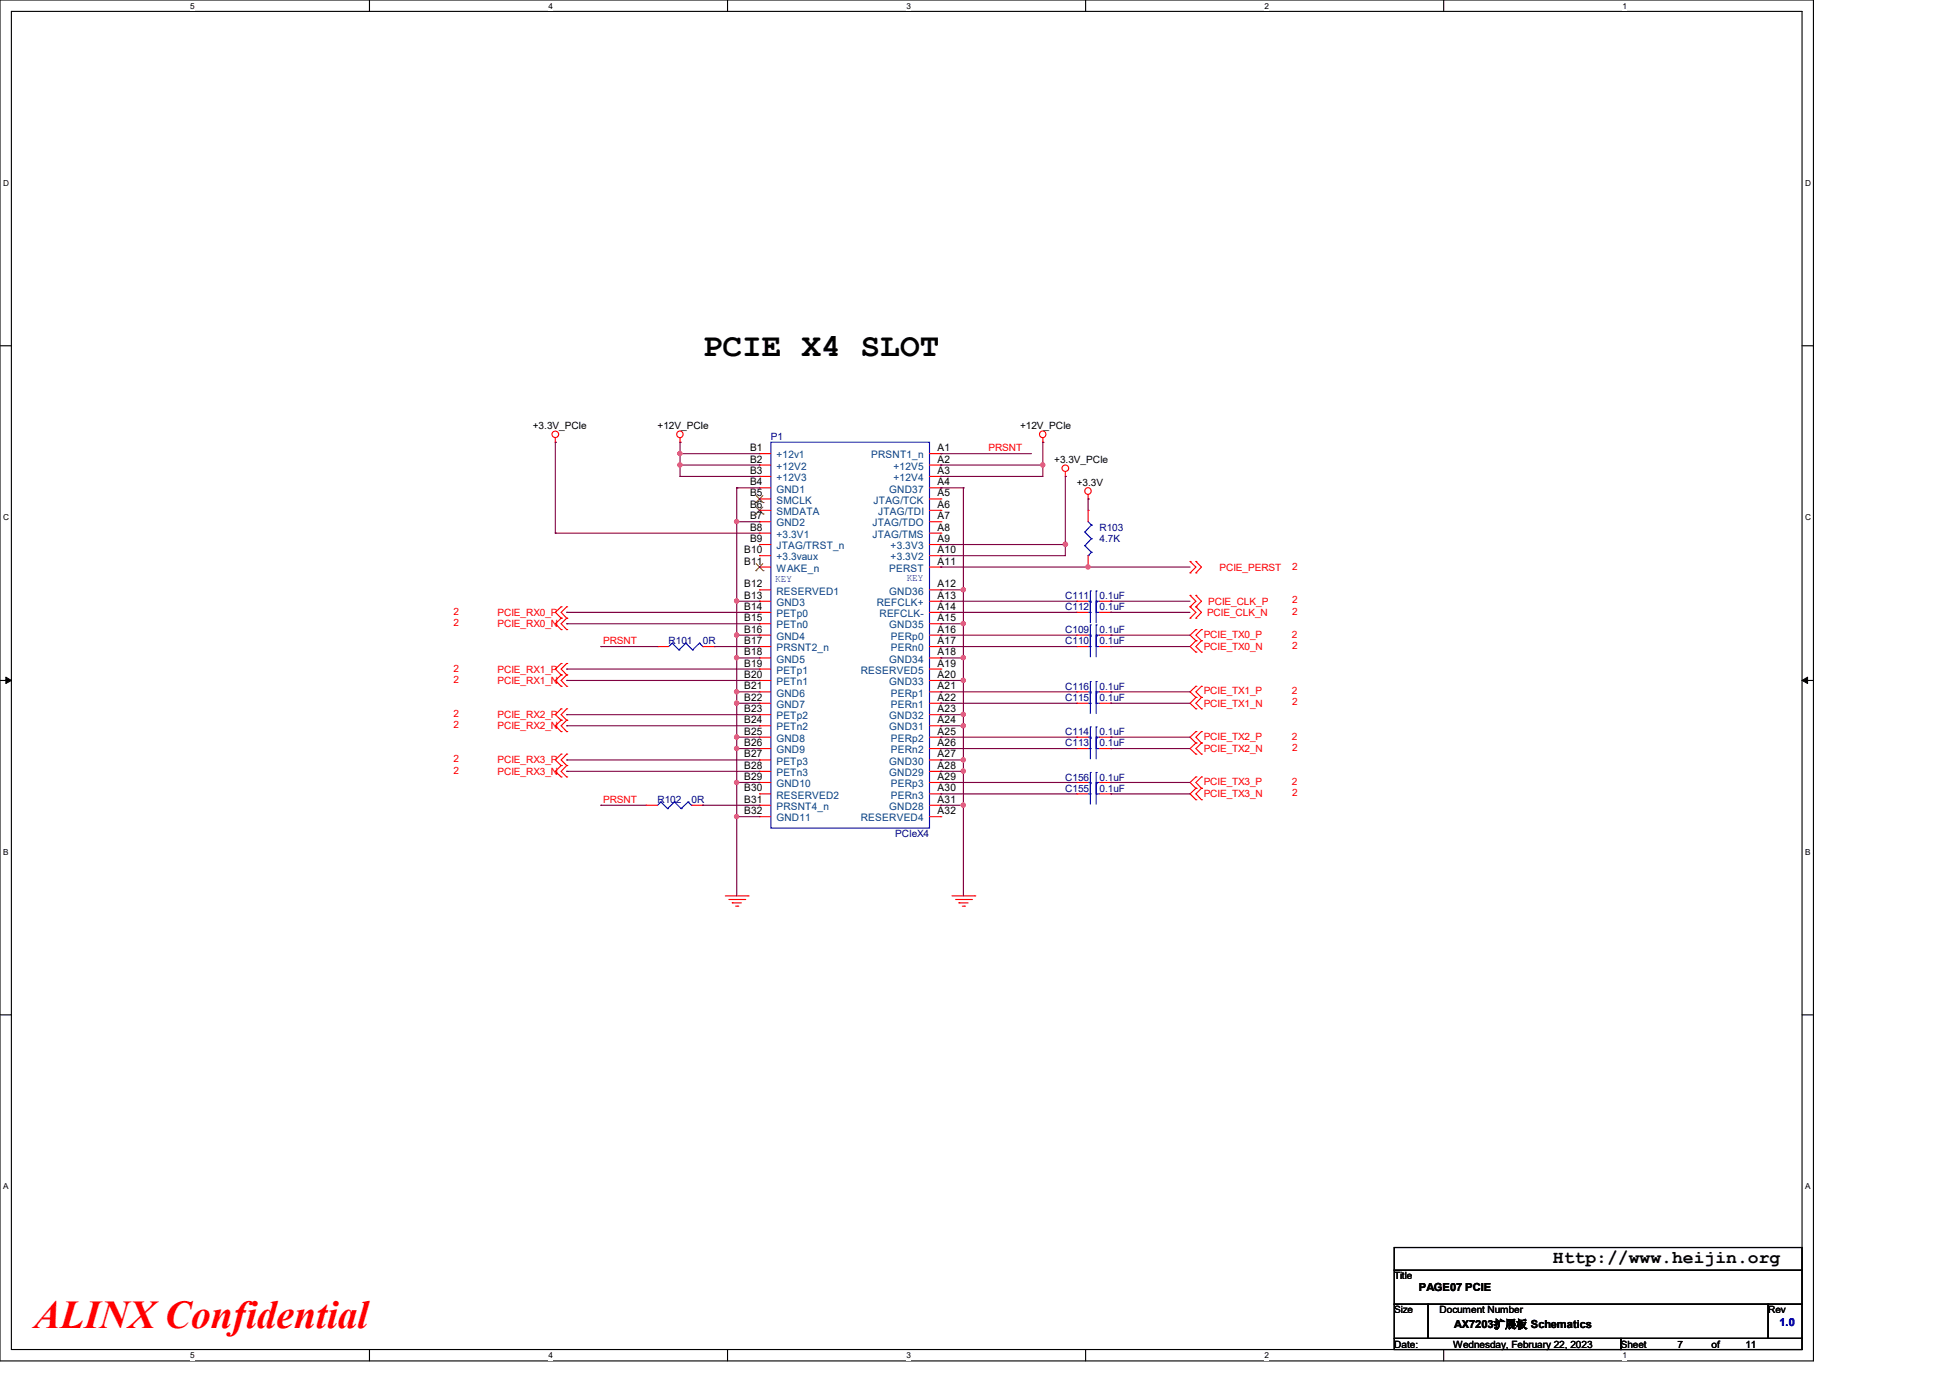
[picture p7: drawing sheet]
<svg xmlns="http://www.w3.org/2000/svg" width="297mm" height="210mm" viewBox="0 0 297 210" stroke-linecap="round" stroke-linejoin="round" font-family="sans-serif">
<path d="M0 0h276.4v207.3h-276.4zM1.7 1.7h272.9v203.8h-272.9z" fill="none" stroke="#000" stroke-width=".17"/>
<g fill="#fff">
<path d="M29 .2h.7v1.4h-.7z"/>
<path d="M29 205.7h.7v1.4h-.7z"/>
</g>
<path d="M56.3 0v1.7M56.3 205.5v1.8" fill="none" stroke="#000" stroke-width=".17"/>
<g fill="#fff">
<path d="M83.6 .2h.6v1.4h-.6z"/>
<path d="M83.6 205.7h.6v1.4h-.6z"/>
</g>
<path d="M110.9 0v1.7M110.9 205.5v1.8" fill="none" stroke="#000" stroke-width=".17"/>
<g fill="#fff">
<path d="M138.1 .2h.7v1.4h-.7z"/>
<path d="M138.1 205.7h.7v1.4h-.7z"/>
</g>
<path d="M165.4 0v1.7M165.4 205.5v1.8" fill="none" stroke="#000" stroke-width=".17"/>
<g fill="#fff">
<path d="M192.7 .2h.7v1.4h-.7z"/>
<path d="M192.7 205.7h.7v1.4h-.7z"/>
</g>
<path d="M220 0v1.7M220 205.5v1.8" fill="none" stroke="#000" stroke-width=".17"/>
<g fill="#fff">
<path d="M247.3 .2h.6v1.4h-.6z"/>
<path d="M247.3 205.7h.6v1.4h-.6z"/>
<path d="M.5 27.2h.9v1.4h-.9z"/>
<path d="M275.1 27.2h.9v1.4h-.9z"/>
<path d="M.5 78.1h.9v1.4h-.9z"/>
<path d="M275.1 78.1h.9v1.4h-.9z"/>
</g>
<path d="M0 52.7h1.7M274.6 52.7h1.8" fill="none" stroke="#000" stroke-width=".17"/>
<g fill="#fff">
<path d="M.5 129.1h.8v1.4h-.8z"/>
<path d="M275.1 129.1h.8v1.4h-.8z"/>
</g>
<path d="M0 103.6h1.7M274.6 103.6h1.8" fill="none" stroke="#000" stroke-width=".17"/>
<path d="M.9 103.1l.8 .5-.8 .5zM274.6 103.6l.9-.5v1z" fill="#000" stroke="#000" stroke-width=".15"/>
<g fill="#fff">
<path d="M.5 180h.8v1.4h-.8z"/>
<path d="M275.1 180h.8v1.4h-.8z"/>
</g>
<path d="M0 154.6h1.7M274.6 154.6h1.8M212.5 190h62.1v3.5h-62.1zM212.5 193.5h62.1v5.1h-62.1zM212.5 198.6h5.1v5.2h-5.1zM217.6 198.6h51.9v5.2h-51.9zM269.5 198.6h5.1v5.2h-5.1zM212.5 203.8h34.5v1.7h-34.5zM247 203.8h27.6v1.7h-27.6z" fill="none" stroke="#000" stroke-width=".17"/>
<g fill="none" stroke="#f00" stroke-width=".17">
<path d="M84.6 67.4h.1M84.6 66.7v.7M103.6 67.4h.1M103.6 66.7v.7M115.7 69.1h.1M115.7 70.8h.1M115.7 72.6h.1M115.7 74.3h.1M115.7 76h.1M115.7 77.7h.1M115.7 79.5h.1M115.7 69.1h1.8"/>
<path d="M115.7 70.8h1.8M115.7 72.6h1.8M115.7 74.3h1.8M115.7 76h1.8M115.7 77.7h1.8M115.7 79.5h1.8M141.6 69.1h1.8M141.6 70.8h1.8M141.6 72.6h1.8M141.6 74.3h1.8M141.6 76h1.8M141.6 77.7h1.8"/>
<path d="M141.6 79.5h1.8M143.4 69.1h.1M143.4 70.8h.1M143.4 72.6h.1M143.4 74.3h.1M143.4 76h.1M143.4 77.7h.1M143.4 79.5h.1M158.9 67.4h.1M158.9 66.7v.7M162.3 72.6h.1M162.3 71.8v.8"/>
<path d="M165.8 76h.1M165.8 77.7h.1M165.8 75.3v.7M165.8 77.7v1.8M85.5 92.4h.1M85.5 94.1h.1M85.5 95.9h.1M85.5 92.4l-.9 .9 .9 .8M85.5 94.1l-.9 .9 .9 .9M86.4 92.4h.1M86.4 94.1h.1M86.4 95.9h.1"/>
<path d="M86.4 92.4l-.9 .9 .9 .8M86.4 94.1l-.9 .9 .9 .9M100.2 98.5h.1M100.2 98.5h1.7M107.1 98.5h1.7M108.8 98.5h.1M115.7 81.2h.1M115.7 82.9h.1M115.7 84.6h.1M115.7 86.4h.1M115.7 89.8h.1M115.7 91.6h.1"/>
<path d="M115.7 93.3h.1M115.7 95h.1M115.7 96.7h.1M115.7 98.5h.1M115.7 96.7h1.8M115.7 98.5h1.8M115.7 81.2h1.8M115.7 82.9h1.8M115.7 84.6h1.8M115.7 86.4h1.8M115.7 89.8h1.8M115.7 91.6h1.8"/>
<path d="M115.7 93.3h1.8M115.7 95h1.8M141.6 96.7h1.8M141.6 98.5h1.8M141.6 81.2h1.8M141.6 82.9h1.8M141.6 84.6h1.8M141.6 86.4h1.8M141.6 89.8h1.8M141.6 91.6h1.8M141.6 93.3h1.8M141.6 95h1.8"/>
<path d="M143.4 81.2h.1M143.4 82.9h.1M143.4 84.6h.1M143.4 86.4h.1M143.4 89.8h.1M143.4 91.6h.1M143.4 93.3h.1M143.4 95h.1M143.4 96.7h.1M143.4 98.5h.1M164.1 96.7h.1M164.1 98.5h.1"/>
<path d="M164.1 91.6h.1M164.1 93.3h.1M164.1 96.7h1.7M164.1 98.5h1.7M164.1 91.6h1.7M164.1 93.3h1.7M165.8 86.4h.1M165.8 84.6v1.8M167.6 96.7h1.7M167.6 98.5h1.7M167.6 91.6h1.7M167.6 93.3h1.7"/>
<path d="M169.3 96.7h.1M169.3 98.5h.1M169.3 91.6h.1M169.3 93.3h.1M181.4 85.5h.1M181.4 87.2h.1M181.4 90.7h.1M181.4 92.4h.1M181.4 94.1h.1M181.4 85.5l.8 .9-.8 .8M181.4 90.7l.8 .9-.8 .8M181.4 92.4l.8 .9-.8 .8"/>
<path d="M182.2 85.5h.1M182.2 87.2h.1M182.2 90.7h.1M182.2 92.4h.1M182.2 94.1h.1M182.2 97.6h.1M182.2 95.9h.1M182.2 99.3h.1M182.2 85.5l.9 .9-.9 .8M182.2 90.7l.9 .9-.9 .8M182.2 92.4l.9 .9-.9 .8M182.2 95.9l-.8 .8 .8 .9"/>
<path d="M182.2 97.6l-.8 .9 .8 .8M183.1 95.9h.1M183.1 97.6h.1M183.1 99.3h.1M183.1 95.9l-.9 .8 .9 .9M183.1 97.6l-.9 .9 .9 .8M85.5 101h.1M85.5 102.8h.1M85.5 104.5h.1M85.5 107.9h.1M85.5 109.7h.1M85.5 111.4h.1"/>
<path d="M85.5 114.9h.1M85.5 116.6h.1M85.5 118.3h.1M85.5 101l-.9 .9 .9 .9M85.5 102.8l-.9 .8 .9 .9M85.5 107.9l-.9 .9 .9 .9M85.5 109.7l-.9 .8 .9 .9M85.5 114.9l-.9 .8 .9 .9M85.5 116.6l-.9 .9 .9 .8M86.4 101h.1M86.4 102.8h.1M86.4 104.5h.1"/>
<path d="M86.4 107.9h.1M86.4 109.7h.1M86.4 111.4h.1M86.4 114.9h.1M86.4 116.6h.1M86.4 118.3h.1M86.4 101l-.9 .9 .9 .9M86.4 102.8l-.9 .8 .9 .9M86.4 107.9l-.9 .9 .9 .9M86.4 109.7l-.9 .8 .9 .9M86.4 114.9l-.9 .8 .9 .9M86.4 116.6l-.9 .9 .9 .8"/>
<path d="M115.7 100.2h.1M115.7 101.9h.1M115.7 103.6h.1M115.7 105.4h.1M115.7 107.1h.1M115.7 108.8h.1M115.7 110.5h.1M115.7 112.3h.1M115.7 114h.1M115.7 115.7h.1M115.7 117.5h.1M115.7 119.2h.1"/>
<path d="M115.7 105.4h1.8M115.7 119.2h1.8M115.7 100.2h1.8M115.7 101.9h1.8M115.7 103.6h1.8M115.7 107.1h1.8M115.7 108.8h1.8M115.7 110.5h1.8M115.7 112.3h1.8M115.7 114h1.8M115.7 115.7h1.8M115.7 117.5h1.8"/>
<path d="M141.6 105.4h1.8M141.6 119.2h1.8M141.6 100.2h1.8M141.6 101.9h1.8M141.6 103.6h1.8M141.6 107.1h1.8M141.6 108.8h1.8M141.6 110.5h1.8M141.6 112.3h1.8M141.6 114h1.8M141.6 115.7h1.8M141.6 117.5h1.8"/>
<path d="M143.4 100.2h.1M143.4 101.9h.1M143.4 103.6h.1M143.4 105.4h.1M143.4 107.1h.1M143.4 108.8h.1M143.4 110.5h.1M143.4 112.3h.1M143.4 114h.1M143.4 115.7h.1M143.4 117.5h.1M143.4 119.2h.1"/>
<path d="M164.1 105.4h.1M164.1 119.2h.1M164.1 114h.1M164.1 112.3h.1M164.1 107.1h.1M164.1 105.4h1.7M164.1 119.2h1.7M164.1 107.1h1.7M164.1 112.3h1.7M164.1 114h1.7M167.6 105.4h1.7M167.6 119.2h1.7"/>
<path d="M167.6 107.1h1.7M167.6 112.3h1.7M167.6 114h1.7M169.3 105.4h.1M169.3 119.2h.1M169.3 114h.1M169.3 112.3h.1M169.3 107.1h.1M182.2 113.2h.1M182.2 111.4h.1M182.2 114.9h.1M182.2 106.2h.1"/>
<path d="M182.2 104.5h.1M182.2 107.9h.1M182.2 118.3h.1M182.2 111.4l-.8 .9 .8 .9M182.2 113.2l-.8 .8 .8 .9M182.2 104.5l-.8 .9 .8 .8M182.2 106.2l-.8 .9 .8 .8M182.2 118.3l-.8 .9 .8 .9M183.1 111.4h.1M183.1 113.2h.1M183.1 114.9h.1M183.1 104.5h.1"/>
<path d="M183.1 106.2h.1M183.1 107.9h.1M183.1 118.3h.1M183.1 111.4l-.9 .9 .9 .9M183.1 113.2l-.9 .8 .9 .9M183.1 104.5l-.9 .9 .9 .8M183.1 106.2l-.9 .9 .9 .8M183.1 118.3l-.9 .9 .9 .9M98.5 122.6h.1M98.5 122.6h1.7M105.4 122.6h1.7M107.1 122.6h.1"/>
<path d="M110.5 136.4h3.5M111.1 137h2.4M111.6 137.5h.1M111.6 137.5h1.4M112.1 138h.3M112.4 138h.1M113.5 137h.1M114 136.4h.1M115.7 120.9h.1M115.7 122.6h.1M115.7 124.4h.1M115.7 120.9h1.8"/>
<path d="M115.7 122.6h1.8M115.7 124.4h1.8M141.6 120.9h1.8M141.6 122.6h1.8M141.6 124.4h1.8M143.4 120.9h.1M143.4 122.6h.1M143.4 124.4h.1M145.1 136.4h3.4M145.6 137h2.4M146.1 137.5h.1M146.1 137.5h1.4"/>
<path d="M146.6 138h.4M147 138h.1M148 137h.1M148.5 136.4h.1M164.1 120.9h.1M164.1 120.9h1.7M167.6 120.9h1.7M169.3 120.9h.1M182.2 120.1h.1M182.2 121.8h.1M182.2 120.1l-.8 .8 .8 .9M183.1 120.1h.1"/>
<path d="M183.1 121.8h.1M183.1 120.1l-.9 .8 .9 .9"/>
<circle cx="84.6" cy="66.1" r=".5"/>
<circle cx="103.6" cy="66.1" r=".5"/>
<circle cx="158.9" cy="66.1" r=".5"/>
<circle cx="162.4" cy="71.3" r=".5"/>
<circle cx="165.8" cy="74.8" r=".5"/>
</g>
<g fill="none" stroke="#00f" stroke-width=".17">
<path d="M117.5 67.4h24.1v58.7h-24.1zM165.8 79.5l.5 .5M166.3 80h.1M166.3 80l-1 1M102.4 98h.1M102.4 98l-.5 .5M102.4 98l1.1 1M103.5 99h.1M104.5 98h.1M104.5 98l-1 1M104.5 98l1 1M105.5 99h.1"/>
<path d="M106.6 98h.1M106.6 98l-1.1 1M106.6 98l.5 .5M107.1 98.5h.1M165.3 81h.1M165.3 83.1h.1M165.3 81l1 1M165.3 83.1l1 1M165.8 84.6h.1M165.8 96.7h.4M165.8 98.5h.4M165.8 91.6h.4"/>
<path d="M165.8 93.3h.4M166.2 96.7h.1M166.2 95.2h.1M166.2 98.5h.1M166.2 96.9h.1M166.2 91.6h.1M166.2 90h.1M166.2 93.3h.1M166.2 91.7h.1M166.2 90v4.8M166.2 95.2v4.8M166.3 82h.1"/>
<path d="M166.3 84.1h.1M166.3 82l-1 1.1M166.3 84.1l-.5 .5M167 95.2h.1M167 96.7h.1M167 96.9h.1M167 98.5h.1M167 90h.1M167 91.6h.1M167 91.7h.1M167 93.3h.1M167 90v4.8"/>
<path d="M167 95.2v4.8M167 96.7h.6M167 98.5h.6M167 91.6h.6M167 93.3h.6M165.8 105.4h.4M165.8 119.2h.4M165.8 114h.4M165.8 112.3h.4M165.8 107.1h.4M166.2 105.4h.1M166.2 103.8h.1"/>
<path d="M166.2 119.3h.1M166.2 119.2h.1M166.2 117.6h.1M166.2 114h.1M166.2 112.4h.1M166.2 112.3h.1M166.2 110.7h.1M166.2 107.1h.1M166.2 105.5h.1M166.2 103.8v4.9M166.2 110.7v4.9M166.2 117.6v4.9"/>
<path d="M167 103.8h.1M167 105.4h.1M167 119.3h.1M167 117.6h.1M167 119.2h.1M167 112.4h.1M167 114h.1M167 110.7h.1M167 112.3h.1M167 105.5h.1M167 107.1h.1M167 105.4h.6"/>
<path d="M167 103.8v4.9M167 110.7v4.9M167 117.6v4.9M167 119.2h.6M167 114h.6M167 112.3h.6M167 107.1h.6M100.7 122.1h.1M100.7 122.1l-.5 .5M100.7 122.1l1 1M101.7 123.1h.1M102.8 122.1h.1"/>
<path d="M102.8 122.1l-1.1 1M102.8 122.1l1 1M103.8 123.1h.1M104.9 122.1h.1M104.9 122.1l-1.1 1M104.9 122.1l.5 .5M105.4 122.6h.1M165.8 120.9h.4M166.2 120.9h.1M167 120.9h.1M167 120.9h.6"/>
</g>
<path d="M115.2 76.5h.1M115.2 78.3h.1M115.2 75.5l1.1 1M115.2 77.2l1.1 1.1M116.2 75.5l-1 1M116.2 77.2l-1 1.1M116.3 76.5h.1M116.3 78.3h.1M115.2 86.9h.1M115.2 85.9l1.1 1M116.2 85.9l-1 1M116.3 86.9h.1" fill="none" stroke="#804000" stroke-width=".15"/>
<g fill="none" stroke="#800040" stroke-width=".17">
<path d="M84.6 67.4h.1M84.6 67.4v13.8M103.6 67.4h.1M103.6 69.1h.1M103.6 70.8h.1M103.6 72.6h.1M103.6 67.4v5.2M103.6 69.1h12.1M103.6 70.8h12.1M103.6 72.6h12.1M112.3 74.3h.1M112.3 79.5h.1"/>
<path d="M112.3 74.3h3.4M112.3 74.3v62.1M112.3 79.5h3.4M143.4 74.3h.1M143.4 69.1h.1M143.4 70.8h.1M143.4 72.6h.1M143.4 69.1h13.8M143.4 70.8h15.5M143.4 74.3h3.4M146.8 74.3h.1M146.8 74.3v62.1"/>
<path d="M158.9 67.4h.1M158.9 70.8h.1M158.9 67.4v5.2h-15.5M162.3 72.6h.1M162.3 72.6v12h-18.9M165.8 76h.1M165.8 76v1.7M84.6 81.2h.1M84.6 81.2h31.1M86.4 93.3h.1M86.4 95h.1M86.4 95h29.3"/>
<path d="M86.4 93.3h29.3M91.6 98.5h.1M91.6 98.5h8.6M108.8 98.5h.1M108.8 98.5h6.9M112.3 91.6h.1M112.3 96.7h.1M112.3 96.7h3.4M112.3 91.6h3.4M143.4 89.8h.1M143.4 95h.1M143.4 98.5h.1"/>
<path d="M143.4 96.7h.1M143.4 93.3h.1M143.4 91.6h.1M143.4 82.9h.1M143.4 84.6h.1M143.4 86.4h.1M143.4 86.4h38M143.4 89.8h3.4M143.4 95h3.4M143.4 98.5h20.7M143.4 93.3h20.7M143.4 96.7h20.7"/>
<path d="M143.4 91.6h20.7M143.4 82.9h18.9M146.8 89.8h.1M146.8 95h.1M162.3 82.9h.1M165.8 86.4h.1M169.3 91.6h.1M169.3 93.3h.1M169.3 98.5h.1M169.3 96.7h.1M169.3 98.5h12.1M169.3 93.3h12.1"/>
<path d="M169.3 96.7h12.1M169.3 91.6h12.1M86.4 101.9h.1M86.4 103.6h.1M86.4 108.8h.1M86.4 110.5h.1M86.4 115.7h.1M86.4 117.5h.1M86.4 101.9h29.3M86.4 103.6h29.3M86.4 108.8h29.3M86.4 110.5h29.3"/>
<path d="M86.4 115.7h29.3M86.4 117.5h29.3M112.3 100.2h.1M112.3 105.4h.1M112.3 107.1h.1M112.3 112.3h.1M112.3 114h.1M112.3 119.2h.1M112.3 100.2h3.4M112.3 107.1h3.4M112.3 105.4h3.4M112.3 114h3.4"/>
<path d="M112.3 112.3h3.4M112.3 119.2h3.4M143.4 100.2h.1M143.4 103.6h.1M143.4 108.8h.1M143.4 110.5h.1M143.4 115.7h.1M143.4 117.5h.1M143.4 107.1h.1M143.4 105.4h.1M143.4 114h.1M143.4 112.3h.1"/>
<path d="M143.4 119.2h.1M143.4 103.6h3.4M143.4 108.8h3.4M143.4 110.5h3.4M143.4 115.7h3.4M143.4 117.5h3.4M143.4 100.2h3.4M143.4 107.1h20.7M143.4 105.4h20.7M143.4 114h20.7M143.4 112.3h20.7M143.4 119.2h20.7"/>
<path d="M146.8 100.2h.1M146.8 103.6h.1M146.8 108.8h.1M146.8 110.5h.1M146.8 115.7h.1M146.8 117.5h.1M169.3 105.4h.1M169.3 107.1h.1M169.3 114h.1M169.3 112.3h.1M169.3 119.2h.1M169.3 107.1h12.1"/>
<path d="M169.3 105.4h12.1M169.3 114h12.1M169.3 112.3h12.1M169.3 119.2h12.1M91.6 122.6h.1M91.6 122.6h6.9M107.1 122.6h.1M107.1 122.6h8.6M112.3 124.4h.1M112.3 124.4h3.4M143.4 122.6h.1M143.4 120.9h.1"/>
<path d="M143.4 122.6h3.4M143.4 120.9h20.7M146.8 122.6h.1M169.3 120.9h.1M169.3 120.9h12.1"/>
</g>
<g fill="#f0f" stroke="#f0f" stroke-width=".17">
<circle cx="165.8" cy="86.3" r=".32"/>
<circle cx="146.8" cy="89.8" r=".32"/>
<circle cx="146.8" cy="95" r=".32"/>
<circle cx="146.8" cy="100.2" r=".32"/>
<circle cx="146.8" cy="103.6" r=".32"/>
<circle cx="146.8" cy="108.8" r=".32"/>
<circle cx="146.8" cy="110.5" r=".32"/>
<circle cx="146.8" cy="115.7" r=".32"/>
<circle cx="146.8" cy="117.4" r=".32"/>
<circle cx="146.8" cy="122.6" r=".32"/>
<circle cx="103.6" cy="69.1" r=".32"/>
<circle cx="103.6" cy="70.8" r=".32"/>
<circle cx="158.9" cy="70.8" r=".32"/>
<circle cx="112.2" cy="79.4" r=".32"/>
<circle cx="112.2" cy="91.5" r=".32"/>
<circle cx="112.2" cy="96.7" r=".32"/>
<circle cx="112.2" cy="100.2" r=".32"/>
<circle cx="112.2" cy="105.3" r=".32"/>
<circle cx="112.2" cy="107.1" r=".32"/>
<circle cx="112.2" cy="112.2" r=".32"/>
<circle cx="112.2" cy="114" r=".32"/>
<circle cx="112.2" cy="119.2" r=".32"/>
<circle cx="112.2" cy="124.4" r=".32"/>
<circle cx="162.4" cy="82.9" r=".33"/>
</g>
<text font-size="6" fill="#f00" x="5.2" y="202.3">ALINX Confidential</text>
<text font-size="5" x="107.1" y="54.3">PCIE X4 SLOT</text>
<text font-size="2.8" x="236.6" y="192.3">Http://www.heijin.org</text>
<g font-size="1.7">
<text x="216.2" y="196.6">PAGE07 PCIE</text>
<text x="221.6" y="202.3">AX7203扩展板 Schematics</text>
</g>
<text font-size="1.7" fill="#00f" x="271.2" y="201.9">1.0</text>
<g font-size="1.6">
<text x="114.3" y="68.7">B1</text>
<text x="114.3" y="70.4">B2</text>
<text x="142.9" y="68.7">A1</text>
<text x="142.9" y="70.4">A2</text>
<text x="114.3" y="72.2">B3</text>
<text x="114.3" y="73.9">B4</text>
<text x="114.3" y="75.6">B5</text>
<text x="114.3" y="77.3">B6</text>
<text x="142.9" y="72.2">A3</text>
<text x="142.9" y="73.9">A4</text>
<text x="142.9" y="75.6">A5</text>
<text x="142.9" y="77.3">A6</text>
<text x="114.3" y="79.1">B7</text>
<text x="114.3" y="80.8">B8</text>
<text x="114.3" y="82.5">B9</text>
<text x="142.9" y="79.1">A7</text>
<text x="142.9" y="80.8">A8</text>
<text x="142.9" y="82.5">A9</text>
<text x="113.4" y="84.2">B10</text>
<text x="113.4" y="86">B11</text>
<text x="113.4" y="89.4">B12</text>
<text x="142.9" y="84.2">A10</text>
<text x="142.9" y="86">A11</text>
<text x="142.9" y="89.4">A12</text>
<text x="113.4" y="91.2">B13</text>
<text x="113.4" y="92.9">B14</text>
<text x="113.4" y="94.6">B15</text>
<text x="142.9" y="91.2">A13</text>
<text x="142.9" y="92.9">A14</text>
<text x="142.9" y="94.6">A15</text>
<text x="113.4" y="96.3">B16</text>
<text x="113.4" y="98.1">B17</text>
<text x="113.4" y="99.8">B18</text>
<text x="113.4" y="101.5">B19</text>
<text x="142.9" y="96.3">A16</text>
<text x="142.9" y="98.1">A17</text>
<text x="142.9" y="99.8">A18</text>
<text x="142.9" y="101.5">A19</text>
<text x="113.4" y="103.2">B20</text>
<text x="113.4" y="105">B21</text>
<text x="113.4" y="106.7">B22</text>
<text x="142.9" y="103.2">A20</text>
<text x="142.9" y="105">A21</text>
<text x="142.9" y="106.7">A22</text>
<text x="113.4" y="108.5">B23</text>
<text x="113.4" y="110.1">B24</text>
<text x="113.4" y="111.9">B25</text>
<text x="113.4" y="113.6">B26</text>
<text x="142.9" y="108.5">A23</text>
<text x="142.9" y="110.1">A24</text>
<text x="142.9" y="111.9">A25</text>
<text x="142.9" y="113.6">A26</text>
<text x="113.4" y="115.4">B27</text>
<text x="113.4" y="117.1">B28</text>
<text x="113.4" y="118.8">B29</text>
<text x="142.9" y="115.4">A27</text>
<text x="142.9" y="117.1">A28</text>
<text x="142.9" y="118.8">A29</text>
<text x="113.4" y="120.5">B30</text>
<text x="113.4" y="122.3">B31</text>
<text x="113.4" y="124">B32</text>
<text x="142.9" y="120.5">A30</text>
<text x="142.9" y="122.3">A31</text>
<text x="142.9" y="124">A32</text>
</g>
<g font-size="1.6" fill="#004080">
<text x="118.3" y="69.8">+12v1</text>
<text x="118.3" y="71.5">+12V2</text>
<text x="132.8" y="69.8">PRSNT1_n</text>
<text x="136.1" y="71.5">+12V5</text>
<text x="118.3" y="73.3">+12V3</text>
<text x="118.3" y="75">GND1</text>
<text x="118.3" y="76.7">SMCLK</text>
<text x="133.1" y="76.7">JTAG/TCK</text>
<text x="135.5" y="75">GND37</text>
<text x="136.1" y="73.3">+12V4</text>
<text x="118.3" y="78.4">SMDATA</text>
<text x="118.3" y="80.2">GND2</text>
<text x="118.3" y="81.9">+3.3V1</text>
<text x="118.3" y="83.6">JTAG/TRST_n</text>
<text x="133" y="80.2">JTAG/TDO</text>
<text x="133" y="81.9">JTAG/TMS</text>
<text x="133.8" y="78.4">JTAG/TDI</text>
<text x="135.7" y="83.6">+3.3V3</text>
<text x="118.3" y="85.3">+3.3vaux</text>
<text x="118.3" y="87.1">WAKE_n</text>
<text x="135.5" y="87.1">PERST</text>
<text x="135.7" y="85.3">+3.3V2</text>
<text x="118.3" y="90.5">RESERVED1</text>
<text x="118.3" y="92.3">GND3</text>
<text x="118.3" y="94">PETp0</text>
<text x="118.3" y="95.7">PETn0</text>
<text x="133.6" y="92.3">REFCLK+</text>
<text x="134" y="94">REFCLK-</text>
<text x="135.5" y="90.5">GND36</text>
<text x="135.5" y="95.7">GND35</text>
<text x="118.3" y="97.4">GND4</text>
<text x="118.3" y="99.2">PRSNT2_n</text>
<text x="118.3" y="100.9">GND5</text>
<text x="135.5" y="100.9">GND34</text>
<text x="135.8" y="97.4">PERp0</text>
<text x="135.8" y="99.2">PERn0</text>
<text x="118.3" y="102.6">PETp1</text>
<text x="118.3" y="104.3">PETn1</text>
<text x="118.3" y="106.1">GND6</text>
<text x="118.3" y="107.8">GND7</text>
<text x="131.2" y="102.6">RESERVED5</text>
<text x="135.5" y="104.3">GND33</text>
<text x="135.8" y="106.1">PERp1</text>
<text x="135.8" y="107.8">PERn1</text>
<text x="118.3" y="109.6">PETp2</text>
<text x="118.3" y="111.2">PETn2</text>
<text x="118.3" y="113">GND8</text>
<text x="135.5" y="109.6">GND32</text>
<text x="135.5" y="111.2">GND31</text>
<text x="135.8" y="113">PERp2</text>
<text x="118.3" y="114.7">GND9</text>
<text x="118.3" y="116.5">PETp3</text>
<text x="118.3" y="118.2">PETn3</text>
<text x="118.3" y="119.9">GND10</text>
<text x="135.5" y="116.5">GND30</text>
<text x="135.5" y="118.2">GND29</text>
<text x="135.8" y="114.7">PERn2</text>
<text x="135.8" y="119.9">PERp3</text>
<text x="118.3" y="121.6">RESERVED2</text>
<text x="118.3" y="123.4">PRSNT4_n</text>
<text x="118.3" y="125.1">GND11</text>
<text x="131.2" y="125.1">RESERVED4</text>
<text x="135.5" y="123.4">GND28</text>
<text x="135.8" y="121.6">PERn3</text>
</g>
<g font-size="1.5">
<text x="81.2" y="65.3">+3.3V_PCIe</text>
<text x="100.2" y="65.3">+12V_PCIe</text>
<text x="155.4" y="65.3">+12V_PCIe</text>
<text x="160.7" y="70.5">+3.3V_PCIe</text>
<text x="164.1" y="74">+3.3V</text>
<text x="212.5" y="194.9">Title</text>
<text x="212.5" y="200">Size</text>
<text x="219.4" y="200">Document Number</text>
<text x="269.4" y="200">Rev</text>
<text x="212.5" y="205.2">Date:</text>
<text x="221.4" y="205.2">Wednesday, February 22, 2023</text>
<text x="247" y="205.2">Sheet</text>
<text x="255.6" y="205.2">7</text>
<text x="260.8" y="205.2">of</text>
<text x="266" y="205.2">11</text>
</g>
<g font-size="1.5" fill="#000080">
<text x="117.5" y="67.1">P1</text>
<text x="167.6" y="80.9">R103</text>
<text x="167.6" y="82.6">4.7K</text>
<text x="162.3" y="91.2">C111</text>
<text x="162.3" y="93">C112</text>
<text x="167.5" y="91.2">0.1uF</text>
<text x="167.5" y="93">0.1uF</text>
<text x="101.9" y="98.1">R101</text>
<text x="107.1" y="98.1">0R</text>
<text x="162.3" y="96.4">C109</text>
<text x="162.3" y="98.1">C110</text>
<text x="167.5" y="96.4">0.1uF</text>
<text x="167.5" y="98.1">0.1uF</text>
<text x="162.3" y="105">C116</text>
<text x="162.3" y="106.8">C115</text>
<text x="167.5" y="105">0.1uF</text>
<text x="167.5" y="106.8">0.1uF</text>
<text x="162.3" y="113.7">C113</text>
<text x="162.3" y="111.9">C114</text>
<text x="167.5" y="113.7">0.1uF</text>
<text x="167.5" y="111.9">0.1uF</text>
<text x="162.3" y="118.9">C156</text>
<text x="167.5" y="118.9">0.1uF</text>
<text x="100.2" y="122.3">R102</text>
<text x="105.4" y="122.3">0R</text>
<text x="162.3" y="120.6">C155</text>
<text x="167.5" y="120.6">0.1uF</text>
<text x="136.4" y="127.5">PCIeX4</text>
</g>
<g font-size="1.5" fill="#f00">
<text x="150.6" y="68.7">PRSNT</text>
<text x="185.8" y="86.9">PCIE_PERST</text>
<text x="196.9" y="86.7">2</text>
<text x="69.1" y="93.6">2</text>
<text x="69.1" y="95.4">2</text>
<text x="75.8" y="93.8">PCIE_RX0_P</text>
<text x="75.8" y="95.5">PCIE_RX0_N</text>
<text x="183.9" y="93.8">PCIE_CLK_N</text>
<text x="184.1" y="92.1">PCIE_CLK_P</text>
<text x="196.9" y="91.9">2</text>
<text x="196.9" y="93.6">2</text>
<text x="91.9" y="98.1">PRSNT</text>
<text x="183.4" y="97.1">PCIE_TX0_P</text>
<text x="183.4" y="99">PCIE_TX0_N</text>
<text x="196.9" y="97.1">2</text>
<text x="196.9" y="98.8">2</text>
<text x="69.1" y="102.3">2</text>
<text x="69.1" y="104">2</text>
<text x="75.8" y="102.4">PCIE_RX1_P</text>
<text x="75.8" y="104.2">PCIE_RX1_N</text>
<text x="183.4" y="105.7">PCIE_TX1_P</text>
<text x="183.4" y="107.6">PCIE_TX1_N</text>
<text x="196.9" y="105.7">2</text>
<text x="196.9" y="107.4">2</text>
<text x="69.1" y="109.2">2</text>
<text x="69.1" y="110.9">2</text>
<text x="75.8" y="109.3">PCIE_RX2_P</text>
<text x="75.8" y="111.1">PCIE_RX2_N</text>
<text x="183.4" y="112.6">PCIE_TX2_P</text>
<text x="196.9" y="112.6">2</text>
<text x="69.1" y="116.1">2</text>
<text x="69.1" y="117.8">2</text>
<text x="75.8" y="116.2">PCIE_RX3_P</text>
<text x="75.8" y="118">PCIE_RX3_N</text>
<text x="183.4" y="114.6">PCIE_TX2_N</text>
<text x="183.4" y="119.5">PCIE_TX3_P</text>
<text x="196.9" y="119.5">2</text>
<text x="196.9" y="114.4">2</text>
<text x="91.9" y="122.3">PRSNT</text>
<text x="183.4" y="121.5">PCIE_TX3_N</text>
<text x="196.9" y="121.3">2</text>
</g>
<g font-size="1.5" fill="#00f">
<text x="118.1" y="88.6">KEY</text>
<text x="138.2" y="88.5">KEY</text>
</g>
<g font-size="1.3">
<text x="29" y="1.4">5</text>
<text x="83.6" y="1.4">4</text>
<text x="138.1" y="1.4">3</text>
<text x="192.7" y="1.4">2</text>
<text x="247.3" y="1.4">1</text>
<text x=".5" y="28.3">D</text>
<text x="275.1" y="28.3">D</text>
<text x=".5" y="79.2">C</text>
<text x="275.1" y="79.2">C</text>
<text x=".5" y="130.2">B</text>
<text x="275.1" y="130.2">B</text>
<text x=".5" y="181.1">A</text>
<text x="275.1" y="181.1">A</text>
<text x="29" y="206.9">5</text>
<text x="83.6" y="206.9">4</text>
<text x="138.1" y="206.9">3</text>
<text x="192.7" y="206.9">2</text>
<text x="247.3" y="206.9">1</text>
</g>
</svg>
